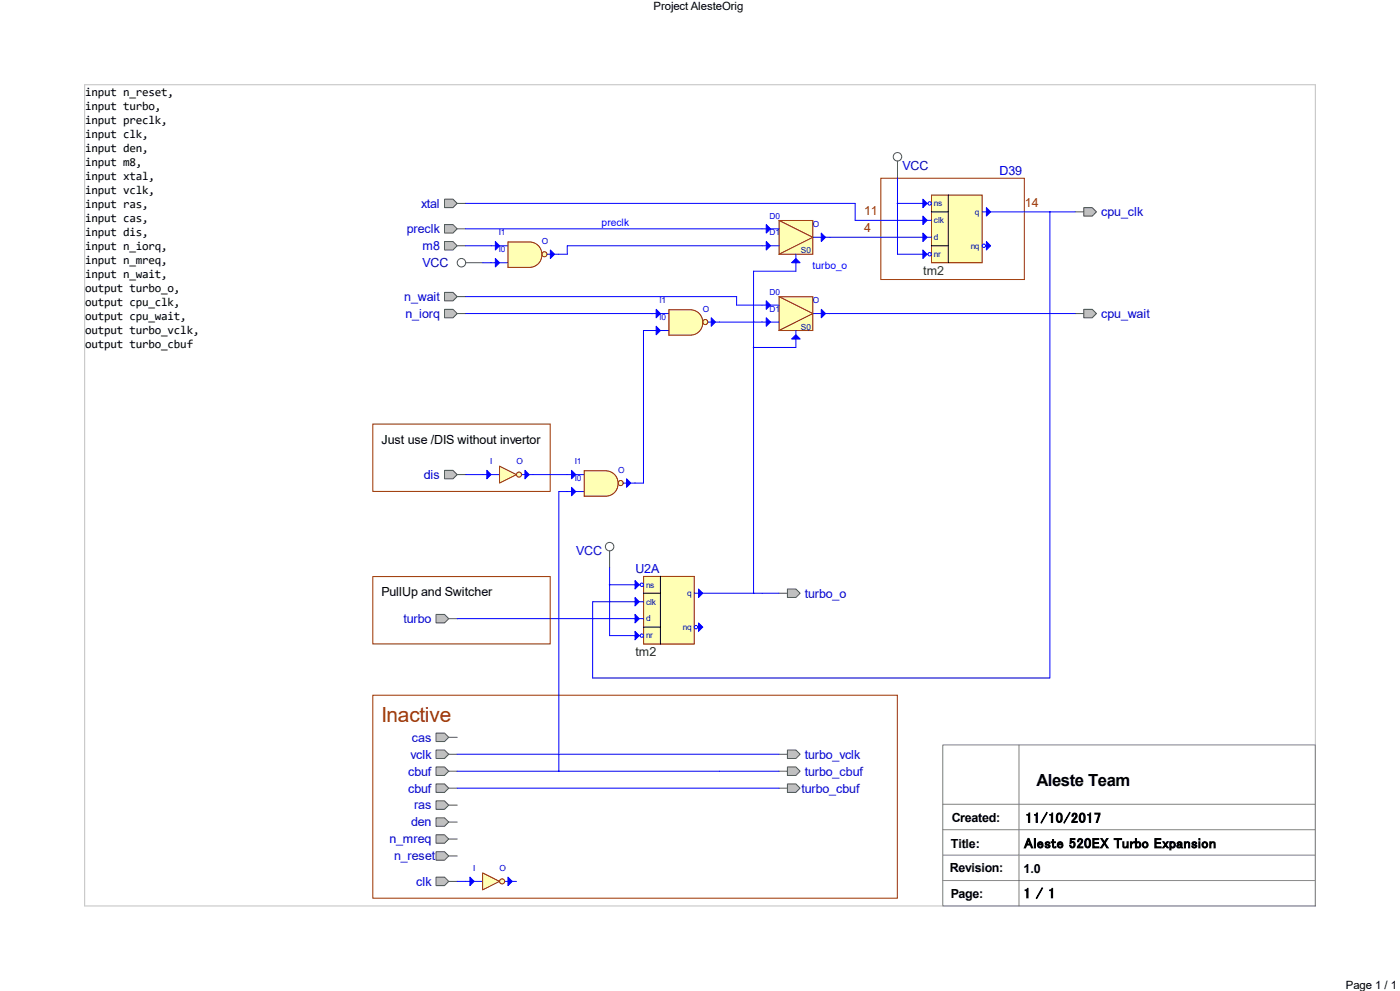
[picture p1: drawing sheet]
<svg xmlns="http://www.w3.org/2000/svg" width="420mm" height="297mm" viewBox="0 0 420 297" stroke-linecap="round" stroke-linejoin="round" font-family="sans-serif">
<path d="M25.4 25.4h369.2v246.1h-369.2z" fill="none" stroke="#c0c0c0" stroke-width=".3"/>
<path d="M282.8 223.3h111.8v48.2h-111.8zM305.7 223.3v48.2M282.8 248.7h111.8M282.8 241h111.8M282.8 256.3h111.8M282.8 263.9h111.8" fill="none" stroke="#808080" stroke-width=".3"/>
<path d="M130.8 262.9h2.5l1.3 1.3-1.3 1.2h-2.5z" fill-rule="evenodd" fill="#c0c0c0" stroke="#405c5c" stroke-width=".3"/>
<path d="M134.6 264.2h2.6" fill="none" stroke="#405c5c" stroke-width=".3"/>
<path d="M325.1 62.2h2.6l1.2 1.3-1.2 1.3h-2.6z" fill-rule="evenodd" fill="#c0c0c0" stroke="#405c5c" stroke-width=".3"/>
<path d="M322.6 63.5h2.5" fill="none" stroke="#405c5c" stroke-width=".3"/>
<path d="M133.3 72.4h2.6l1.3 1.3-1.3 1.2h-2.6z" fill-rule="evenodd" fill="#c0c0c0" stroke="#405c5c" stroke-width=".3"/>
<path d="M137.2 73.7h2.5" fill="none" stroke="#405c5c" stroke-width=".3"/>
<path d="M133.3 59.7h2.6l1.3 1.3-1.3 1.2h-2.6z" fill-rule="evenodd" fill="#c0c0c0" stroke="#405c5c" stroke-width=".3"/>
<path d="M137.2 61h2.5" fill="none" stroke="#405c5c" stroke-width=".3"/>
<path d="M130.8 184.1h2.5l1.3 1.3-1.3 1.3h-2.5z" fill-rule="evenodd" fill="#c0c0c0" stroke="#405c5c" stroke-width=".3"/>
<path d="M134.6 185.4h2.6" fill="none" stroke="#405c5c" stroke-width=".3"/>
<path d="M139.7 264.2h5.1M149.9 264.2h5" fill="none" stroke="#00f" stroke-width=".3"/>
<g fill="#00f" stroke="#00f" stroke-width=".3">
<path d="M141 262.9l1.2 1.3-1.2 1.2z"/>
<path d="M152.4 262.9l1.3 1.3-1.3 1.2z"/>
</g>
<g fill="#ffffb4" stroke="#840000" stroke-width=".3">
<path d="M144.8 261.6l5.1 2.6-5.1 2.5z"/>
<path d="M193.1 172.8h15.2v20.2h-15.2z" fill-rule="evenodd"/>
<circle cx="150.6" cy="264.2" r=".76"/>
</g>
<g fill="none" stroke="#00f" stroke-width=".3">
<path d="M190.5 175.3h1.5M208.3 177.8h2.5M190.5 185.4h2.5M190.5 180.3h2.5M190.5 190.5h1.5M209.3 188h1.5"/>
<circle cx="192.5" cy="175.3" r=".51"/>
<circle cx="192.5" cy="190.5" r=".51"/>
<circle cx="208.8" cy="188" r=".51"/>
</g>
<g fill="#00f" stroke="#00f" stroke-width=".3">
<path d="M190.5 184.1l1.3 1.3-1.3 1.3z"/>
<path d="M190.5 179.1l1.3 1.2-1.3 1.3z"/>
<path d="M190.5 189.2l1.3 1.3-1.3 1.3z"/>
<path d="M190.5 174l1.3 1.3-1.3 1.2z"/>
<path d="M209.5 176.5l1.3 1.3-1.3 1.3z"/>
<path d="M209.5 186.7l1.3 1.3-1.3 1.2z"/>
</g>
<path d="M193 177.8h5.1M198.1 172.7v20.3M193 188h5.1" fill="none" stroke="#000" stroke-width=".3"/>
<g fill="none" stroke="#405c5c" stroke-width=".3">
<path d="M182.9 165.1v5.1"/>
<circle cx="182.9" cy="163.8" r="1.27"/>
</g>
<path d="M233.7 88.9h10.1v10.2h-10.1z" fill-rule="evenodd" fill="#ffffb4" stroke="#840000" stroke-width=".3"/>
<path d="M228.6 91.4h5.1M228.6 96.5h5.1M238.8 99.1v2.5M243.8 94h5.1" fill="none" stroke="#00f" stroke-width=".3"/>
<g fill="#00f" stroke="#00f" stroke-width=".3">
<path d="M229.9 90.2l1.2 1.2-1.2 1.3z"/>
<path d="M246.4 92.7l1.2 1.3-1.2 1.2z"/>
<path d="M229.9 95.2l1.2 1.3-1.2 1.3z"/>
<path d="M237.5 101.6l1.3-1.3 1.2 1.3z"/>
</g>
<path d="M233.7 88.9l10.1 5.1-10.1 5.1" fill="none" stroke="#840000" stroke-width=".3"/>
<path d="M233.7 66.1h10.1v10.1h-10.1z" fill-rule="evenodd" fill="#ffffb4" stroke="#840000" stroke-width=".3"/>
<path d="M228.6 68.6h5.1M228.6 73.7h5.1M238.8 76.2v2.5M243.8 71.1h5.1" fill="none" stroke="#00f" stroke-width=".3"/>
<g fill="#00f" stroke="#00f" stroke-width=".3">
<path d="M229.9 67.3l1.2 1.3-1.2 1.2z"/>
<path d="M246.4 69.8l1.2 1.3-1.2 1.3z"/>
<path d="M229.9 72.4l1.2 1.3-1.2 1.2z"/>
<path d="M237.5 78.7l1.3-1.2 1.2 1.2z"/>
</g>
<path d="M233.7 66l10.1 5.1-10.1 5.1" fill="none" stroke="#840000" stroke-width=".3"/>
<path d="M133.3 141h2.6l1.3 1.2-1.3 1.3h-2.6z" fill-rule="evenodd" fill="#c0c0c0" stroke="#405c5c" stroke-width=".3"/>
<path d="M137.2 142.2h2.5" fill="none" stroke="#405c5c" stroke-width=".3"/>
<path d="M130.8 219.7h2.5l1.3 1.3-1.3 1.2h-2.5z" fill-rule="evenodd" fill="#c0c0c0" stroke="#405c5c" stroke-width=".3"/>
<path d="M134.6 221h2.6" fill="none" stroke="#405c5c" stroke-width=".3"/>
<path d="M133.3 67.3h2.6l1.3 1.3-1.3 1.2h-2.6z" fill-rule="evenodd" fill="#c0c0c0" stroke="#405c5c" stroke-width=".3"/>
<path d="M137.2 68.6h2.5" fill="none" stroke="#405c5c" stroke-width=".3"/>
<path d="M279.4 58.5h15.2v20.2h-15.2z" fill-rule="evenodd" fill="#ffffb4" stroke="#840000" stroke-width=".3"/>
<g fill="none" stroke="#00f" stroke-width=".3">
<path d="M276.9 71.1h2.5M276.9 66h2.5M276.9 76.2h1.5M276.9 61h1.5M294.6 63.5h2.6M295.7 73.7h1.5"/>
<circle cx="278.9" cy="76.2" r=".51"/>
<circle cx="278.9" cy="61" r=".51"/>
<circle cx="295.1" cy="73.7" r=".51"/>
</g>
<g fill="#00f" stroke="#00f" stroke-width=".3">
<path d="M276.9 69.8l1.2 1.3-1.2 1.3z"/>
<path d="M276.9 64.8l1.2 1.2-1.2 1.3z"/>
<path d="M276.9 74.9l1.2 1.3-1.2 1.3z"/>
<path d="M276.9 59.7l1.2 1.3-1.2 1.2z"/>
<path d="M295.9 62.2l1.3 1.3-1.3 1.3z"/>
<path d="M295.9 72.4l1.3 1.3-1.3 1.2z"/>
</g>
<path d="M284.5 58.4v20.3M279.4 63.5h5.1M279.4 73.7h5.1" fill="none" stroke="#000" stroke-width=".3"/>
<g fill="none" stroke="#405c5c" stroke-width=".3">
<path d="M269.2 48.3v5"/>
<circle cx="269.2" cy="47" r="1.27"/>
</g>
<path d="M133.3 87.6h2.6l1.3 1.3-1.3 1.3h-2.6z" fill-rule="evenodd" fill="#c0c0c0" stroke="#405c5c" stroke-width=".3"/>
<path d="M137.2 88.9h2.5" fill="none" stroke="#405c5c" stroke-width=".3"/>
<path d="M325.1 92.7h2.6l1.2 1.3-1.2 1.2h-2.6z" fill-rule="evenodd" fill="#c0c0c0" stroke="#405c5c" stroke-width=".3"/>
<path d="M322.6 94h2.5" fill="none" stroke="#405c5c" stroke-width=".3"/>
<path d="M236.2 176.5h2.6l1.2 1.3-1.2 1.3h-2.6z" fill-rule="evenodd" fill="#c0c0c0" stroke="#405c5c" stroke-width=".3"/>
<path d="M233.7 177.8h2.5" fill="none" stroke="#405c5c" stroke-width=".3"/>
<path d="M130.8 224.8h2.5l1.3 1.3-1.3 1.2h-2.5z" fill-rule="evenodd" fill="#c0c0c0" stroke="#405c5c" stroke-width=".3"/>
<path d="M134.6 226.1h2.6" fill="none" stroke="#405c5c" stroke-width=".3"/>
<path d="M236.2 224.8h2.6l1.2 1.3-1.2 1.2h-2.6z" fill-rule="evenodd" fill="#c0c0c0" stroke="#405c5c" stroke-width=".3"/>
<path d="M233.7 226.1h2.5" fill="none" stroke="#405c5c" stroke-width=".3"/>
<path d="M130.8 245.1h2.5l1.3 1.3-1.3 1.2h-2.5z" fill-rule="evenodd" fill="#c0c0c0" stroke="#405c5c" stroke-width=".3"/>
<path d="M134.6 246.4h2.6" fill="none" stroke="#405c5c" stroke-width=".3"/>
<path d="M236.2 234.9h2.6l1.2 1.3-1.2 1.3h-2.6z" fill-rule="evenodd" fill="#c0c0c0" stroke="#405c5c" stroke-width=".3"/>
<path d="M233.7 236.2h2.5" fill="none" stroke="#405c5c" stroke-width=".3"/>
<path d="M130.8 234.9h2.5l1.3 1.3-1.3 1.3h-2.5z" fill-rule="evenodd" fill="#c0c0c0" stroke="#405c5c" stroke-width=".3"/>
<path d="M134.6 236.2h2.6" fill="none" stroke="#405c5c" stroke-width=".3"/>
<path d="M133.3 92.7h2.6l1.3 1.3-1.3 1.2h-2.6z" fill-rule="evenodd" fill="#c0c0c0" stroke="#405c5c" stroke-width=".3"/>
<path d="M137.2 94h2.5" fill="none" stroke="#405c5c" stroke-width=".3"/>
<path d="M195.6 99.1h5.1M195.6 94h5.1M210.8 96.5h5.1" fill="none" stroke="#00f" stroke-width=".3"/>
<g fill="#00f" stroke="#00f" stroke-width=".3">
<path d="M196.8 97.8l1.3 1.3-1.3 1.2z"/>
<path d="M213.4 95.2l1.2 1.3-1.2 1.3z"/>
<path d="M196.8 92.7l1.3 1.3-1.3 1.2z"/>
</g>
<circle cx="211.6" cy="96.5" r=".76" fill="#ffffb4" stroke="#840000" stroke-width=".3"/>
<path d="M200.7 92.8h5.4a3.9 3.9 0 0 1 4.7 3.8 3.9 3.9 0 0 1-4.7 3.9h-5.4z" fill-rule="evenodd" fill="#ffffb4"/>
<path d="M200.7 92.8h5.4a3.9 3.9 0 0 1 4.7 3.8 3.9 3.9 0 0 1-4.7 3.9h-5.4z" fill="none" stroke="#840000" stroke-width=".3"/>
<path d="M170.2 147.3h5.1M170.2 142.2h5.1M185.4 144.8h5.1" fill="none" stroke="#00f" stroke-width=".3"/>
<g fill="#00f" stroke="#00f" stroke-width=".3">
<path d="M171.4 146l1.3 1.3-1.3 1.3z"/>
<path d="M188 143.5l1.2 1.3-1.2 1.2z"/>
<path d="M171.4 141l1.3 1.2-1.3 1.3z"/>
</g>
<circle cx="186.2" cy="144.8" r=".76" fill="#ffffb4" stroke="#840000" stroke-width=".3"/>
<path d="M175.3 141.1h5.4a3.9 3.9 0 0 1 4.7 3.8 3.9 3.9 0 0 1-4.7 3.8h-5.4z" fill-rule="evenodd" fill="#ffffb4"/>
<path d="M175.3 141.1h5.4a3.9 3.9 0 0 1 4.7 3.8 3.9 3.9 0 0 1-4.7 3.8h-5.4z" fill="none" stroke="#840000" stroke-width=".3"/>
<path d="M130.8 255.3h2.5l1.3 1.2-1.3 1.3h-2.5z" fill-rule="evenodd" fill="#c0c0c0" stroke="#405c5c" stroke-width=".3"/>
<path d="M134.6 256.5h2.6" fill="none" stroke="#405c5c" stroke-width=".3"/>
<path d="M130.8 240h2.5l1.3 1.3-1.3 1.3h-2.5z" fill-rule="evenodd" fill="#c0c0c0" stroke="#405c5c" stroke-width=".3"/>
<path d="M134.6 241.3h2.6" fill="none" stroke="#405c5c" stroke-width=".3"/>
<path d="M130.8 250.2h2.5l1.3 1.3-1.3 1.2h-2.5z" fill-rule="evenodd" fill="#c0c0c0" stroke="#405c5c" stroke-width=".3"/>
<path d="M134.6 251.5h2.6" fill="none" stroke="#405c5c" stroke-width=".3"/>
<path d="M236.2 229.9h2.6l1.2 1.2-1.2 1.3h-2.6z" fill-rule="evenodd" fill="#c0c0c0" stroke="#405c5c" stroke-width=".3"/>
<path d="M233.7 231.1h2.5" fill="none" stroke="#405c5c" stroke-width=".3"/>
<path d="M130.8 229.9h2.5l1.3 1.2-1.3 1.3h-2.5z" fill-rule="evenodd" fill="#c0c0c0" stroke="#405c5c" stroke-width=".3"/>
<path d="M134.6 231.1h2.6" fill="none" stroke="#405c5c" stroke-width=".3"/>
<path d="M144.8 142.2h5.1M154.9 142.2h5.1" fill="none" stroke="#00f" stroke-width=".3"/>
<g fill="#00f" stroke="#00f" stroke-width=".3">
<path d="M146 141l1.3 1.2-1.3 1.3z"/>
<path d="M157.5 141l1.2 1.2-1.2 1.3z"/>
</g>
<g fill="#ffffb4" stroke="#840000" stroke-width=".3">
<path d="M149.9 139.7l5 2.5-5 2.6z"/>
<circle cx="155.7" cy="142.2" r=".76"/>
</g>
<path d="M264.2 53.4h43.1v30.4h-43.1zM111.8 127.1h53.3v20.2h-53.3zM111.8 208.4h157.4v60.8h-157.4z" fill="none" stroke="#9c3400" stroke-width=".3"/>
<g fill="#00f" stroke="#00f" stroke-width=".3">
<path d="M148.6 77.5l1.3 1.2-1.3 1.3z"/>
<path d="M165.1 74.9l1.3 1.3-1.3 1.3z"/>
<path d="M148.6 72.4l1.3 1.3-1.3 1.2z"/>
<circle cx="226.1" cy="104.1" r=".08"/>
<circle cx="226.1" cy="177.8" r=".08"/>
<circle cx="182.9" cy="175.3" r=".08"/>
<circle cx="269.2" cy="61" r=".08"/>
<circle cx="315" cy="63.5" r=".08"/>
</g>
<g fill="none" stroke="#00f" stroke-width=".3">
<path d="M269.2 53.3v22.9h7.7M139.7 68.6h88.9M139.7 61h116.8v5h20.4M139.7 73.7h12.7M147.3 78.7h5.1M162.6 76.2h5M238.8 78.7v2.6h-12.7v96.5M248.9 71.1h28M269.2 61h7.7M297.2 63.5h25.4M139.7 94h55.9M139.7 88.9h81.3v2.5h7.6"/>
<path d="M215.9 96.5h12.7M248.9 94h73.7M238.8 101.6v2.5h-12.7M182.9 170.2v20.3h7.6M182.9 175.3h7.6M210.8 177.8h22.9M137.2 185.4h53.3M190.5 180.3h-12.7v22.9h137.2M137.2 236.2h96.5M137.2 226.1h96.5"/>
</g>
<circle cx="163.3" cy="76.2" r=".76" fill="#ffffb4" stroke="#840000" stroke-width=".3"/>
<path d="M152.4 72.5h5.4a3.9 3.9 0 0 1 4.8 3.8 3.9 3.9 0 0 1-4.8 3.8h-5.4z" fill-rule="evenodd" fill="#ffffb4"/>
<path d="M152.4 72.5h5.4a3.9 3.9 0 0 1 4.8 3.8 3.9 3.9 0 0 1-4.8 3.8h-5.4z" fill="none" stroke="#840000" stroke-width=".3"/>
<g fill="none" stroke="#405c5c" stroke-width=".3">
<path d="M139.7 78.7h5.1"/>
<circle cx="138.4" cy="78.7" r="1.27"/>
</g>
<path d="M144.8 78.7h2.5M228.6 73.7h-58.4v2.5h-2.6M315 63.5v139.7M195.6 99.1h-2.6v45.7h-2.5M139.7 142.2h5.1M160 142.2h10.2M170.2 147.3h-2.6v83.8M137.2 231.1h96.5M137.2 264.2h2.5" fill="none" stroke="#00f" stroke-width=".3"/>
<circle cx="167.6" cy="231.1" r=".08" fill="#00f" stroke="#00f" stroke-width=".3"/>
<path d="M111.8 172.8h53.3v20.2h-53.3z" fill="none" stroke="#9c3400" stroke-width=".3"/>
<text font-size="6.3" fill="#9c3400" x="114.4" y="216.5">Inactive</text>
<text font-size="5" x="310.9" y="235.5">Aleste Team</text>
<g font-size="4.2">
<text x="307.6" y="246.5">11/10/2017</text>
<text x="307.2" y="254.2">Aleste 520EX Turbo Expansion</text>
<text x="307.1" y="269.2">1 / 1</text>
</g>
<g font-size="3.8" fill="#0000c0">
<text x="270.8" y="50.8">VCC</text>
<text x="299.8" y="52.4">D39</text>
<text x="126.4" y="62.3">xtal</text>
<text x="330.3" y="64.8">cpu_clk</text>
<text x="122" y="69.9">preclk</text>
<text x="126.7" y="75">m8</text>
<text x="126.7" y="80.1">VCC</text>
<text x="121.3" y="90.2">n_wait</text>
<text x="121.7" y="95.3">n_iorq</text>
<text x="330.3" y="95.3">cpu_wait</text>
<text x="127.1" y="143.6">dis</text>
<text x="172.8" y="166.4">VCC</text>
<text x="190.6" y="171.6">U2A</text>
<text x="241.4" y="179.1">turbo_o</text>
<text x="121" y="186.7">turbo</text>
<text x="123.2" y="227.4">vclk</text>
<text x="123.6" y="222.3">cas</text>
<text x="241.4" y="227.4">turbo_vclk</text>
<text x="122.4" y="232.5">cbuf</text>
<text x="241.4" y="232.5">turbo_cbuf</text>
<text x="122.4" y="237.5">cbuf</text>
<text x="240.4" y="237.5">turbo_cbuf</text>
<text x="124.2" y="242.6">ras</text>
<text x="123.3" y="247.7">den</text>
<text x="116.8" y="252.8">n_mreq</text>
<text x="118.2" y="257.9">n_reset</text>
<text x="124.8" y="265.5">clk</text>
</g>
<g font-size="3.8" fill="#9c3400">
<text x="259.2" y="64.4">11</text>
<text x="307.5" y="61.9">14</text>
<text x="259.2" y="69.5">4</text>
</g>
<g font-size="3.8" fill="#008000">
<text x="277" y="82.3">tm2</text>
<text x="190.6" y="196.5">tm2</text>
</g>
<g font-size="3.8">
<text x="114.4" y="133">Just use /DIS without invertor</text>
<text x="114.4" y="178.7">PullUp and Switcher</text>
<text x="285.5" y="246.5">Created:</text>
<text x="285.2" y="254.1">Title:</text>
<text x="285" y="261.5">Revision:</text>
<text x="307.1" y="261.6">1.0</text>
<text x="285.2" y="269.1">Page:</text>
</g>
<g font-size="3.6">
<text x="25.5" y="28.8">input n_reset,</text>
<text x="25.5" y="33">input turbo,</text>
<text x="25.5" y="37.2">input preclk,</text>
<text x="25.5" y="41.4">input clk,</text>
<text x="25.5" y="45.6">input den,</text>
<text x="25.5" y="49.8">input m8,</text>
<text x="25.5" y="54">input xtal,</text>
<text x="25.5" y="58.2">input vclk,</text>
<text x="25.5" y="62.4">input ras,</text>
<text x="25.5" y="66.5">input cas,</text>
<text x="25.5" y="70.7">input dis,</text>
<text x="25.5" y="74.9">input n_iorq,</text>
<text x="25.5" y="79.1">input n_mreq,</text>
<text x="25.5" y="83.3">input n_wait,</text>
<text x="25.5" y="87.5">output turbo_o,</text>
<text x="25.5" y="91.7">output cpu_clk,</text>
<text x="25.5" y="95.9">output cpu_wait,</text>
<text x="25.5" y="100.1">output turbo_vclk,</text>
<text x="25.5" y="104.3">output turbo_cbuf</text>
</g>
<g font-size="3.4">
<text x="196" y="3">Project AlesteOrig</text>
<text x="403.8" y="296.3">Page 1 / 1</text>
</g>
<g font-size="3.1" fill="#00f">
<text x="180.5" y="67.8">preclk</text>
<text x="243.7" y="80.6">turbo_o</text>
</g>
<g font-size="2.5" fill="#0000c0">
<text x="230.9" y="65.5">D0</text>
<text x="280.2" y="61.8">ns</text>
<text x="292.5" y="64.3">q</text>
<text x="149.6" y="70.6">I1</text>
<text x="230.9" y="70.6">D1</text>
<text x="243.8" y="68">O</text>
<text x="280.2" y="72">d</text>
<text x="280.2" y="66.9">clk</text>
<text x="149.6" y="75.6">I0</text>
<text x="162.6" y="73.1">O</text>
<text x="240.3" y="75.9">S0</text>
<text x="280.2" y="77">nr</text>
<text x="291.2" y="74.5">nq</text>
<text x="230.9" y="88.3">D0</text>
<text x="197.9" y="96">I0</text>
<text x="197.9" y="90.9">I1</text>
<text x="210.8" y="93.4">O</text>
<text x="230.9" y="93.4">D1</text>
<text x="243.8" y="90.9">O</text>
<text x="240.3" y="98.8">S0</text>
<text x="147.1" y="139.1">I</text>
<text x="154.9" y="139.1">O</text>
<text x="172.5" y="139.1">I1</text>
<text x="185.4" y="141.7">O</text>
<text x="172.5" y="144.2">I0</text>
<text x="193.8" y="176.1">ns</text>
<text x="206.1" y="178.6">q</text>
<text x="193.8" y="181.2">clk</text>
<text x="193.8" y="186.3">d</text>
<text x="193.8" y="191.3">nr</text>
<text x="204.9" y="188.8">nq</text>
<text x="142" y="261.1">I</text>
<text x="149.9" y="261.1">O</text>
</g>
</svg>
